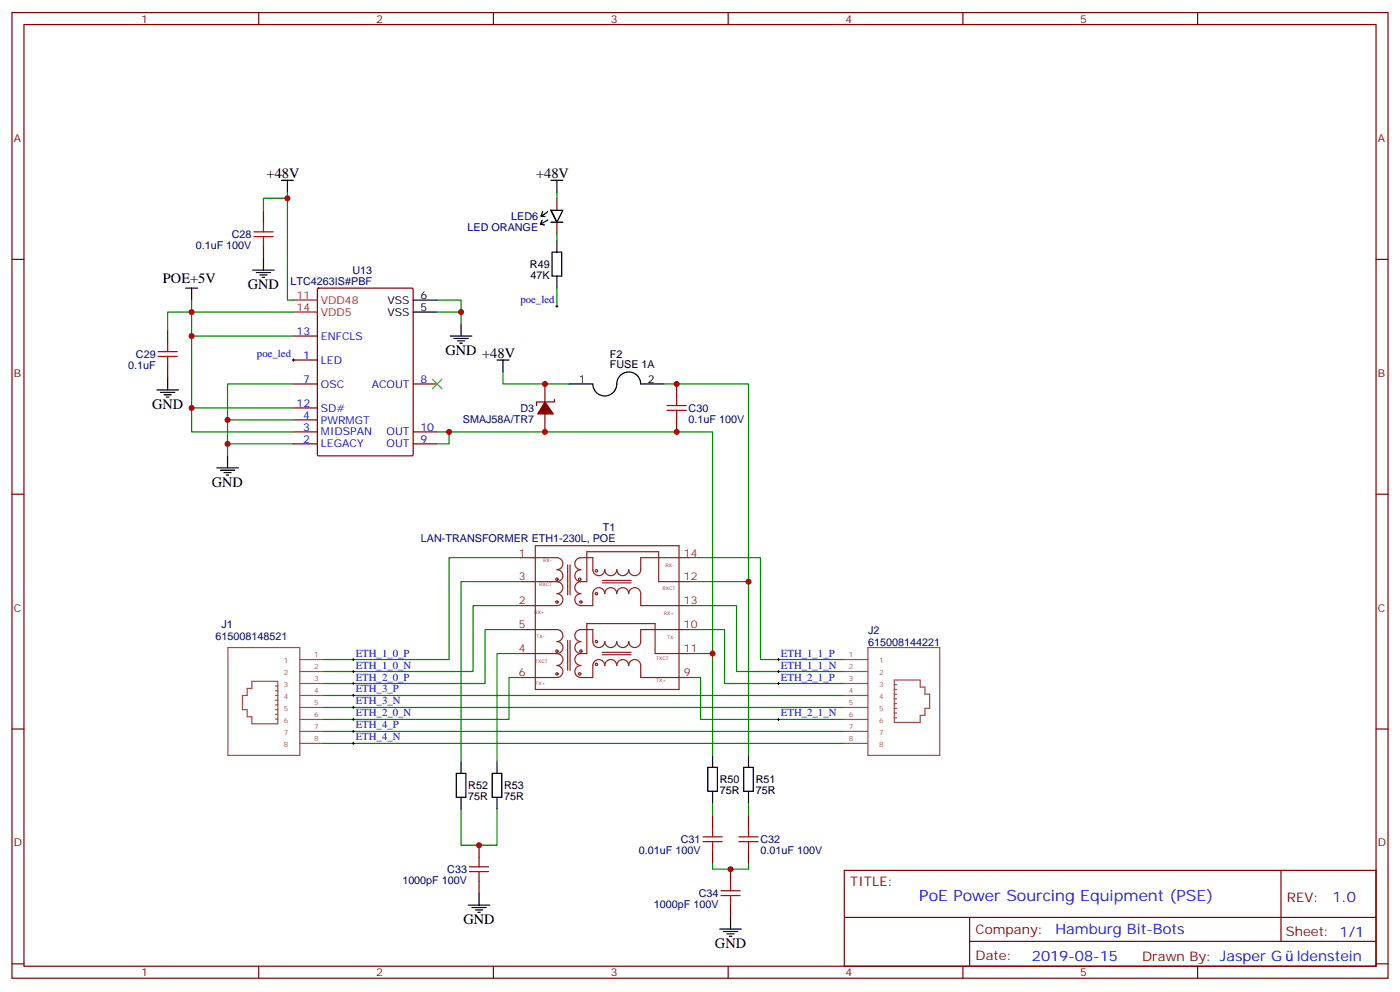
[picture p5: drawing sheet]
<svg xmlns="http://www.w3.org/2000/svg" width="412mm" height="292mm" viewBox="0 0 412 292" stroke-linecap="round" stroke-linejoin="round" font-family="sans-serif">
<g fill="none" stroke="#870000" stroke-width=".35">
<path d="M3.5 3.7h405.4v284.3h-405.4zM7.1 7.2h398.2v277.3h-398.2zM76.2 3.7v3.5M145.3 3.7v3.5M214.5 3.7v3.5M283.6 3.7v3.5M352.8 3.7v3.5M164 58.4v10.6M3.5 76.4h3.6M77.6 61.9v3.5M77.6 72.5v3.5M405.3 76.4h3.6"/>
<path d="M49.4 97.2v3.5M86.4 99h7.1M93.5 85l.3-.2h27.6l.3 .2v48.9l-.2 .3h-27.7l-.3-.2zM49.4 107.8v3.5M86.4 106h7.1M86.4 113.1h7.1M121.7 113.1h7.1M160.5 113.1v5.3M163.3 117.7v.7h-5.3v1M86.4 130.7h7.1M86.4 127.2h7.1M86.4 123.6h7.1"/>
<path d="M86.4 120.1h7.1M121.7 130.7h7.1M121.7 127.2h7.1M160.5 121.9v5.3M3.5 145.5h3.6M405.3 145.5h3.6M3.5 214.7h3.6M405.3 214.7h3.6M248.7 256.3h156.6v28.2h-156.6zM377.3 256.3v20.9M248.7 270.1h156.5M285.6 277.2h119.6"/>
<path d="M285.6 270.1v14.2M3.5 283.8h3.6M76.2 284.5v3.5M145.3 284.5v3.5M214.5 284.5v3.5M283.6 284.5v3.5M352.8 284.5v3.5M405.3 283.8h3.6"/>
</g>
<g fill="none" stroke="#000" stroke-width=".35">
<path d="M82.9 53.1h3.5M84.7 53.1v3.5M162.3 53.1h3.5M164 53.1v3.5M74.4 79.6h6.4M77.6 76v3.6M162.6 74.3h2.9v7h-2.9zM164 70.7v3.6M54.7 84.8h3.5M56.4 84.8v3.6M75.5 80.3h4.2M76.6 81h2.1"/>
<path d="M77.3 81.7h.7M121.7 91.9h7.1M121.7 88.4h7.1M132.6 99h6.4M133.7 99.7h4.2M135.8 95.4v3.6M164 81.3v3.5M46.2 114.8h6.4M47.3 115.5h4.2M48.3 116.2h2.1M49 116.9h.7M49.4 111.3v3.5"/>
<path d="M134.8 100.4h2.1M135.5 101.1h.7M146.4 106h3.5M148.2 106v3.5M63.9 137.8h6.3M64.9 138.5h4.2M66 139.2h2.1M66.7 139.9h.7M67 134.2v3.6"/>
</g>
<path d="M86.4 88.4h7.1M86.4 91.9h7.1" fill="none" stroke="#f00" stroke-width=".35"/>
<g fill="none" stroke="#008700" stroke-width=".35">
<path d="M84.7 56.6v31.8h1.7M84.7 58.4h-7.1v3.5M56.4 88.4v3.5h-7v5.3M86.4 99h-30v28.2h30M86.4 91.9h-30v7.1M128.8 91.9h7v3.5M128.8 88.4h7v3.5M164 84.8v5.3M86.4 113.1h-19.4v10.5M56.4 120.1h30M86.4 130.7h-19.4v3.5M86.4 123.6h-19.4v7.1"/>
<path d="M128.8 127.2h81.1v65.2M132.3 127.2v3.5h-3.5"/>
</g>
<path d="M127.4 111.7l2.8 2.8M130.2 111.7l-2.8 2.8" fill="none" stroke="#3c3" stroke-width=".35"/>
<path d="M74.8 69.7h5.6M74.8 68.3h5.6M77.6 65.4v2.9M77.6 69.7v2.8M46.6 105h5.6M46.6 103.5h5.6M49.4 100.7v2.8M49.4 105v2.8" fill="none" stroke="#a10000" stroke-width=".35"/>
<path d="M163.7 90.1h.7M164 89.8v.7M86.1 106h.7M86.4 105.7v.7" fill="none" stroke="#000" stroke-width=".29"/>
<path d="M160.5 118.4l2.5 3.5h-4.6z" fill="#870000" stroke="#870000" stroke-width=".35"/>
<path d="M162.3 61.9h3.5l-1.8 3.5z" fill="#fff" stroke="#000" stroke-width=".35"/>
<g fill="none" stroke="#000" stroke-width=".35">
<path d="M159.4 66l1 .2M159.5 63.6l1 .2M161.3 62.3l-1.9 1.4 .4-1.3M161.3 64.8l-2 1.2 .4-1.1M162.3 65.4h3.5M167.6 113.1h7a3.6 3.6 0 0 0 4 3.5 3.6 3.6 0 0 0 3.2-4.2 3.5 3.5 0 0 1 3.8-2.8 3.5 3.5 0 0 1 3.1 3.5h7.1M134.4 227.7h2.8v7.1h-2.8zM135.8 224.2v3.5M135.8 234.8v3.5M145 227.7h2.8v7.1h-2.8zM146.4 224.2v3.5M146.4 234.8v3.5"/>
<path d="M208.5 226h2.8v7h-2.8zM209.9 222.4v3.6M209.9 233v3.5M219.1 226h2.8v7h-2.8zM220.5 222.4v3.6M220.5 233v3.5M137.9 266.5h6.4M139 267.2h4.2M140.1 267.9h2.1M140.8 268.6h.7M141.1 263v3.5M212 273.6h6.4"/>
<path d="M213.1 274.3h4.2M214.1 275h2.2M214.8 275.7h.7M215.2 270.1v3.5"/>
</g>
<g fill="none" stroke="#008700" stroke-width=".35">
<path d="M164 56.6v1.8M164 69v1.7M148.2 109.5v3.6h19.4M195.8 113.1h24.7v58.2M153.5 164.2h-21.2v30h-37.1M153.5 178.3h-14.2v19.4h-44.1M153.5 171.3h-17.7v52.9M202.8 178.3h14.2v19.4h31.7M202.8 164.2h21.2v30h24.7M202.8 171.3h17.7v51.1M153.5 185.4h-10.6v15.9h-47.7M153.5 199.5h-3.6v12.3h-54.7"/>
<path d="M153.5 192.4h-7.1v31.8M202.8 199.5h3.6v12.3h42.3M202.8 185.4h10.6v15.9h35.3M202.8 192.4h7.1v30M95.2 218.9h153.5M95.2 215.4h153.5M95.2 204.8h153.5M95.2 208.3h153.5M135.8 238.3v10.6h10.6v-10.6M209.9 236.5v3.6M220.5 236.5v3.6M209.9 254.2v1.7h10.6v-1.7"/>
</g>
<g fill="none" stroke="#a10000" stroke-width=".35">
<path d="M196.5 119.4h5.6M199.3 116.6v2.8M196.5 120.8h5.6M199.3 120.8v2.8M138.3 256.6h5.6M138.3 255.2h5.6M141.1 252.4v2.8M141.1 256.6v2.9M207.1 247.8h5.6M207.1 246.4h5.6M209.9 243.6v2.8M209.9 247.8v2.8"/>
<path d="M215.2 259.5v2.8M217.7 247.8h5.6M217.7 246.4h5.6M220.5 243.6v2.8M220.5 247.8v2.8M212.4 263.7h5.6M212.4 262.3h5.6M215.2 263.7v2.8"/>
</g>
<path d="M199.3 113.1v3.5M199.3 123.6v3.6M141.1 248.9v3.5M141.1 259.5v3.5M209.9 240.1v3.5M209.9 250.6v3.6M215.2 255.9v3.6M220.5 240.1v3.5M220.5 250.6v3.6M215.2 266.5v3.6" fill="none" stroke="#870000" stroke-width=".35"/>
<g fill="none" stroke="#a64a4a" stroke-width=".35">
<path d="M67.1 190.7h21.2v31.7h-21.2zM88.3 194.2h6.9M88.3 197.7h6.9M248.7 194.2h7M248.7 197.7h7M255.7 190.7h21.1v31.7h-21.1zM74.2 200.6h7.6v12.5h-7.6v-2.1h-1.4v-2h-1.4v-4.2h1.4v-2.1h1.4zM81.1 204.8h.7M81.1 209h.7M81.1 211.7h.7M81.1 210.3h.7M81.1 207.6h.7"/>
<path d="M81.1 206.2h.7M81.1 203.4h.7M81.1 202h.7M88.3 201.3h6.9M88.3 204.8h6.9M88.3 208.3h6.9M88.3 211.8h6.9M88.3 215.4h6.9M88.3 218.9h6.9M248.7 201.3h7M248.7 204.8h7M248.7 208.3h7"/>
<path d="M248.7 211.8h7M248.7 215.4h7M248.7 218.9h7M263.4 200.2h7.7v2.1h1.4v2.1h1.3v4.2h-1.3v2h-1.4v2.1h-7.7zM263.4 208.6h.7M263.4 204.4h.7M263.4 211.3h.7M263.4 210h.7M263.4 207.2h.7M263.4 205.8h.7M263.4 203h.7M263.4 201.6h.7"/>
</g>
<g fill="none" stroke="#000" stroke-width=".29">
<path d="M103.7 194.2h.7M103.7 197.7h.7M104.1 193.9v.7M104.1 197.4v.7M229 194.2h.7M229 197.7h.7M229.3 193.9v.7M229.3 197.4v.7M103.7 201.3h.7M103.7 211.8h.7M103.7 204.8h.7M103.7 208.3h.7"/>
<path d="M103.7 215.4h.7M103.7 218.9h.7M104.1 200.9v.7M104.1 204.4v.7M104.1 208v.7M104.1 211.5v.7M104.1 215v.7M104.1 218.5v.8M229 201.3h.7M229 211.8h.7M229.3 200.9v.7M229.3 211.5v.7"/>
</g>
<g fill="none" stroke="#8c2424" stroke-width=".35">
<path d="M153.5 164.2h10.5a1.76 1.76 0 0 1 1.8 1.8 1.76 1.76 0 0 1-1.8 1.7 1.76 1.76 0 0 1 1.8 1.8 1.76 1.76 0 0 1-1.8 1.8M153.5 171.3h10.5M157.7 160.7h42.3v42.3h-42.3zM164 171.3a1.76 1.76 0 0 1 1.8 1.7 1.76 1.76 0 0 1-1.8 1.8 1.76 1.76 0 0 1 1.8 1.8 1.76 1.76 0 0 1-1.8 1.7h-10.5M167.2 166.3v8.9M167.9 166.3v8.9M171.1 171.3a1.76 1.76 0 0 0-1.8 1.7 1.76 1.76 0 0 0 1.8 1.8 1.76 1.76 0 0 0-1.8 1.8 1.76 1.76 0 0 0 1.8 1.7h3.5v-3.5a1.76 1.76 0 0 1 1.8-1.8 1.76 1.76 0 0 1 1.8 1.8 1.76 1.76 0 0 1 1.7-1.8 1.76 1.76 0 0 1 1.8 1.8 1.76 1.76 0 0 1 1.7-1.8 1.76 1.76 0 0 1 1.8 1.8 1.76 1.76 0 0 1 1.8-1.8 1.76 1.76 0 0 1 1.7 1.8v3.5h14.1M171.1 171.3h1.8v-8.8h21.1v8.8h8.8M177.4 170.9h8.5M177.4 171.6h8.5M202.8 164.2h-14.1v3.5a1.76 1.76 0 0 1-1.7 1.8 1.76 1.76 0 0 1-1.8-1.8 1.76 1.76 0 0 1-1.8 1.8 1.76 1.76 0 0 1-1.7-1.8 1.76 1.76 0 0 1-1.8 1.8 1.76 1.76 0 0 1-1.7-1.8 1.76 1.76 0 0 1-1.8 1.8 1.76 1.76 0 0 1-1.8-1.8v-3.5h-3.5a1.76 1.76 0 0 0-1.8 1.8 1.76 1.76 0 0 0 1.8 1.7 1.76 1.76 0 0 0-1.8 1.8 1.76 1.76 0 0 0 1.8 1.8M153.5 185.4h10.5a1.76 1.76 0 0 1 1.8 1.7 1.76 1.76 0 0 1-1.8 1.8 1.76 1.76 0 0 1 1.8 1.8 1.76 1.76 0 0 1-1.8 1.7"/>
<path d="M153.5 192.4h10.5M164 192.4a1.76 1.76 0 0 1 1.8 1.8 1.76 1.76 0 0 1-1.8 1.8 1.76 1.76 0 0 1 1.8 1.7 1.76 1.76 0 0 1-1.8 1.8h-10.5M167.2 188.6v8.8M167.9 188.6v8.8M171.1 192.4a1.76 1.76 0 0 0-1.8 1.8 1.76 1.76 0 0 0 1.8 1.8 1.76 1.76 0 0 0-1.8 1.7 1.76 1.76 0 0 0 1.8 1.8h3.5v-3.5a1.76 1.76 0 0 1 1.8-1.8 1.76 1.76 0 0 1 1.8 1.8 1.76 1.76 0 0 1 1.7-1.8 1.76 1.76 0 0 1 1.8 1.8 1.76 1.76 0 0 1 1.7-1.8 1.76 1.76 0 0 1 1.8 1.8 1.76 1.76 0 0 1 1.8-1.8 1.76 1.76 0 0 1 1.7 1.8v3.5h14.1M171.1 192.4h1.8v-8.8h20.1v8.8h9.8M177.4 192.8h8.5M177.4 192.1h8.5M202.8 185.4h-14.1v3.5a1.76 1.76 0 0 1-1.7 1.8 1.76 1.76 0 0 1-1.8-1.8 1.76 1.76 0 0 1-1.8 1.8 1.76 1.76 0 0 1-1.7-1.8 1.76 1.76 0 0 1-1.8 1.8 1.76 1.76 0 0 1-1.7-1.8 1.76 1.76 0 0 1-1.8 1.8 1.76 1.76 0 0 1-1.8-1.8v-3.5h-3.5a1.76 1.76 0 0 0-1.8 1.7 1.76 1.76 0 0 0 1.8 1.8 1.76 1.76 0 0 0-1.8 1.8 1.76 1.76 0 0 0 1.8 1.7"/>
<circle cx="164" cy="177.3" r=".35"/>
<circle cx="164" cy="170.6" r=".35"/>
<circle cx="170.7" cy="170.6" r=".35"/>
<circle cx="171.1" cy="177.3" r=".35"/>
<circle cx="175.7" cy="168.1" r=".35"/>
<circle cx="175.7" cy="174.8" r=".35"/>
<circle cx="164" cy="198.4" r=".35"/>
<circle cx="164" cy="191.7" r=".35"/>
<circle cx="170.7" cy="198.4" r=".35"/>
<circle cx="171.1" cy="191.7" r=".35"/>
<circle cx="175.7" cy="195.6" r=".35"/>
<circle cx="175.7" cy="188.9" r=".35"/>
</g>
<g fill="#c00">
<circle cx="220.5" cy="171.3" r=".88"/>
<circle cx="209.9" cy="192.4" r=".88"/>
<circle cx="160.5" cy="113.1" r=".88"/>
<circle cx="132.3" cy="127.2" r=".88"/>
<circle cx="84.7" cy="58.4" r=".88"/>
<circle cx="135.8" cy="91.9" r=".88"/>
<circle cx="67" cy="123.6" r=".88"/>
<circle cx="67" cy="130.7" r=".88"/>
<circle cx="56.4" cy="99" r=".88"/>
<circle cx="56.4" cy="120.1" r=".88"/>
<circle cx="56.4" cy="91.9" r=".88"/>
<circle cx="141.1" cy="248.9" r=".88"/>
<circle cx="215.2" cy="255.9" r=".88"/>
<circle cx="160.5" cy="127.2" r=".88"/>
<circle cx="199.3" cy="113.1" r=".88"/>
<circle cx="199.3" cy="127.2" r=".88"/>
</g>
<text font-size="4.6" fill="#00f" x="270.8" y="265.3">PoE Power Sourcing Equipment (PSE)</text>
<g font-size="4.2">
<text x="78.5" y="52.4">+48V</text>
<text x="157.9" y="52.4">+48V</text>
<text x="48" y="83.3">POE+5V</text>
<text x="73" y="85.2">GND</text>
<text x="131.2" y="104.6">GND +48V</text>
<text x="44.8" y="120.5">GND</text>
<text x="62.4" y="143.4">GND</text>
<text x="136.5" y="272.2">GND</text>
<text x="210.6" y="279.2">GND</text>
</g>
<g font-size="4.2" fill="#00f">
<text x="392.5" y="265.6">1.0</text>
<text x="310.9" y="275.1">Hamburg Bit-Bots</text>
<text x="304" y="282.9">2019-08-15</text>
<text x="382" y="282.8">ldenstein</text>
</g>
<g font-size="3.9" fill="#800">
<text x="250.5" y="260.9">TITLE:</text>
<text x="379.1" y="265.6">REV:</text>
<text x="287.4" y="275.1">Company:</text>
<text x="378.7" y="275.7">Sheet: 1/1</text>
<text x="287.4" y="282.8">Date:</text>
<text x="336.4" y="282.8">Drawn By: Jasper G</text>
</g>
<g font-size="3.2" fill="#800">
<text x="41.6" y="6.7">1</text>
<text x="110.8" y="6.7">2</text>
<text x="179.9" y="6.7">3</text>
<text x="249.1" y="6.7">4</text>
<text x="318.2" y="6.7">5</text>
<text x="4.1" y="41.8">A</text>
<text x="405.9" y="41.8">A</text>
<text x="4.1" y="110.9">B</text>
<text x="405.9" y="110.9">B</text>
<text x="4.1" y="180.1">C</text>
<text x="405.9" y="180.1">C</text>
<text x="4.1" y="249.2">D</text>
<text x="405.9" y="249.2">D</text>
<text x="41.6" y="287.5">1</text>
<text x="110.8" y="287.5">2</text>
<text x="179.9" y="287.5">3</text>
<text x="249.1" y="287.5">4</text>
<text x="318.2" y="287.5">5</text>
</g>
<g font-size="3.2" fill="#000080">
<text x="150.6" y="64.8">LED6</text>
<text x="68.3" y="70.1">C28</text>
<text x="137.7" y="68">LED ORANGE</text>
<text x="57.7" y="73.3">0.1uF 100V</text>
<text x="85.6" y="83.8">LTC4263IS#PBF</text>
<text x="103.8" y="80.6">U13</text>
<text x="40" y="105.4">C29</text>
<text x="37.7" y="108.6">0.1uF</text>
<text x="136.3" y="124.5">SMAJ58A/TR7</text>
<text x="153.3" y="121.2">D3</text>
<text x="202.8" y="124.5">0.1uF 100V</text>
<text x="202.8" y="121.2">C30</text>
<text x="124" y="159.6">LAN-TRANSFORMER ETH1-230L, POE</text>
<text x="177.6" y="156.5">T1</text>
<text x="65.3" y="184.9">J1</text>
<text x="63.5" y="188.4">615008148521</text>
<text x="255.8" y="190.1">615008144221</text>
<text x="255.8" y="186.6">J2</text>
<text x="188.2" y="251.5">0.01uF 100V</text>
<text x="200.6" y="248.3">C31</text>
<text x="224" y="251.5">0.01uF 100V</text>
<text x="224" y="248.3">C32</text>
<text x="131.8" y="257.1">C33</text>
<text x="118.5" y="260.3">1000pF 100V</text>
<text x="192.6" y="267.4">1000pF 100V</text>
<text x="205.8" y="264.1">C34</text>
</g>
<g font-size="3.2">
<text x="156.1" y="78.9">R49</text>
<text x="156.3" y="82.1">47K</text>
<text x="114.1" y="89.4">VSS</text>
<text x="123.8" y="88">6</text>
<text x="114.1" y="93">VSS</text>
<text x="123.8" y="91.5">5</text>
<text x="179.7" y="105.3">F2</text>
<text x="170.5" y="112.7">1</text>
<text x="179.7" y="108.5">FUSE 1A</text>
<text x="190.9" y="112.7">2</text>
<text x="137.9" y="232.4">R52</text>
<text x="148.5" y="232.4">R53</text>
<text x="212" y="233.8">75R</text>
<text x="212" y="230.6">R50</text>
<text x="222.6" y="233.8">75R</text>
<text x="222.6" y="230.6">R51</text>
<text x="137.9" y="235.5">75R</text>
<text x="148.5" y="235.5">75R</text>
</g>
<g font-size="3.2" fill="#f00">
<text x="87.3" y="88">11</text>
<text x="94.5" y="89.4">VDD48</text>
<text x="87.3" y="91.5">14</text>
<text x="94.5" y="93">VDD5</text>
</g>
<g font-size="3.2" fill="#00f">
<text x="153.3" y="89.3">poe_led</text>
<text x="87.3" y="98.6">13</text>
<text x="94.5" y="100">ENFCLS</text>
<text x="75.7" y="105.1">poe_led</text>
<text x="89.4" y="105.7">1</text>
<text x="94.5" y="107.1">LED</text>
<text x="89.4" y="112.7">7</text>
<text x="123.8" y="112.7">8</text>
<text x="87.3" y="119.8">12</text>
<text x="94.5" y="114.1">OSC</text>
<text x="109.5" y="114.1">ACOUT</text>
<text x="89.4" y="123.3">4</text>
<text x="94.5" y="124.7">PWRMGT</text>
<text x="94.5" y="121.2">SD#</text>
<text x="89.4" y="130.4">2</text>
<text x="89.4" y="126.8">3</text>
<text x="94.5" y="131.8">LEGACY</text>
<text x="94.5" y="128.2">MIDSPAN</text>
<text x="113.9" y="131.8">OUT</text>
<text x="113.9" y="128.2">OUT</text>
<text x="123.8" y="130.4">9</text>
<text x="123.8" y="126.8">10</text>
<text x="104.8" y="193.3">ETH_1_0_P</text>
<text x="104.8" y="196.8">ETH_1_0_N</text>
<text x="230" y="193.3">ETH_1_1_P</text>
<text x="230" y="196.8">ETH_1_1_N</text>
<text x="104.8" y="200.4">ETH_2_0_P</text>
<text x="104.8" y="203.9">ETH_3_P</text>
<text x="230" y="200.4">ETH_2_1_P</text>
<text x="104.8" y="207.4">ETH_3_N</text>
<text x="104.8" y="211">ETH_2_0_N</text>
<text x="104.8" y="214.5">ETH_4_P</text>
<text x="230" y="211">ETH_2_1_N</text>
<text x="104.8" y="218">ETH_4_N</text>
</g>
<g font-size="3.2" fill="#8d2323">
<text x="152.9" y="163.9">1</text>
<text x="201.4" y="163.9">14</text>
<text x="152.9" y="170.9">3</text>
<text x="201.4" y="170.9">12</text>
<text x="152.9" y="178">2</text>
<text x="201.4" y="178">13</text>
<text x="152.9" y="185">5</text>
<text x="201.4" y="185">10</text>
<text x="152.9" y="192.1">4</text>
<text x="201.4" y="192.1">11</text>
<text x="152.9" y="199.1">6</text>
<text x="201.4" y="199.1">9</text>
</g>
<g font-size="2.1" fill="#a54b4b">
<text x="83.6" y="195.2">1</text>
<text x="92.6" y="197">2</text>
<text x="92.6" y="193.5">1</text>
<text x="250" y="193.5">1</text>
<text x="250" y="197">2</text>
<text x="259" y="195.2">1</text>
<text x="83.6" y="198.8">2</text>
<text x="83.6" y="202.3">3</text>
<text x="92.6" y="200.6">3</text>
<text x="250" y="200.6">3</text>
<text x="259" y="198.8">2</text>
<text x="259" y="202.3">3</text>
<text x="83.6" y="209.4">5</text>
<text x="83.6" y="205.8">4</text>
<text x="92.6" y="207.6">5</text>
<text x="92.6" y="204.1">4</text>
<text x="250" y="204.1">4</text>
<text x="250" y="207.6">5</text>
<text x="259" y="205.8">4</text>
<text x="259" y="209.4">5</text>
<text x="83.6" y="212.9">6</text>
<text x="92.6" y="211.1">6</text>
<text x="92.6" y="214.7">7</text>
<text x="250" y="211.1">6</text>
<text x="250" y="214.7">7</text>
<text x="259" y="212.9">6</text>
<text x="83.6" y="219.9">8</text>
<text x="83.6" y="216.4">7</text>
<text x="92.6" y="218.2">8</text>
<text x="250" y="218.2">8</text>
<text x="259" y="216.4">7</text>
<text x="259" y="219.9">8</text>
</g>
<g font-size="1.4" fill="#8d2323">
<text x="160" y="165.6">RX-</text>
<text x="196" y="167">RX-</text>
<text x="158.8" y="172.7">RXCT</text>
<text x="195.2" y="173.7">RXCT</text>
<text x="157.4" y="180.8">RX+</text>
<text x="195.5" y="181.2">RX+</text>
<text x="158" y="187.9">TX-</text>
<text x="196.5" y="188.2">TX-</text>
<text x="157.7" y="195.3">TXCT</text>
<text x="193.3" y="194.2">TXCT</text>
<text x="157.8" y="201.6">TX+</text>
<text x="193.3" y="200.9">TX+</text>
</g>
</svg>
